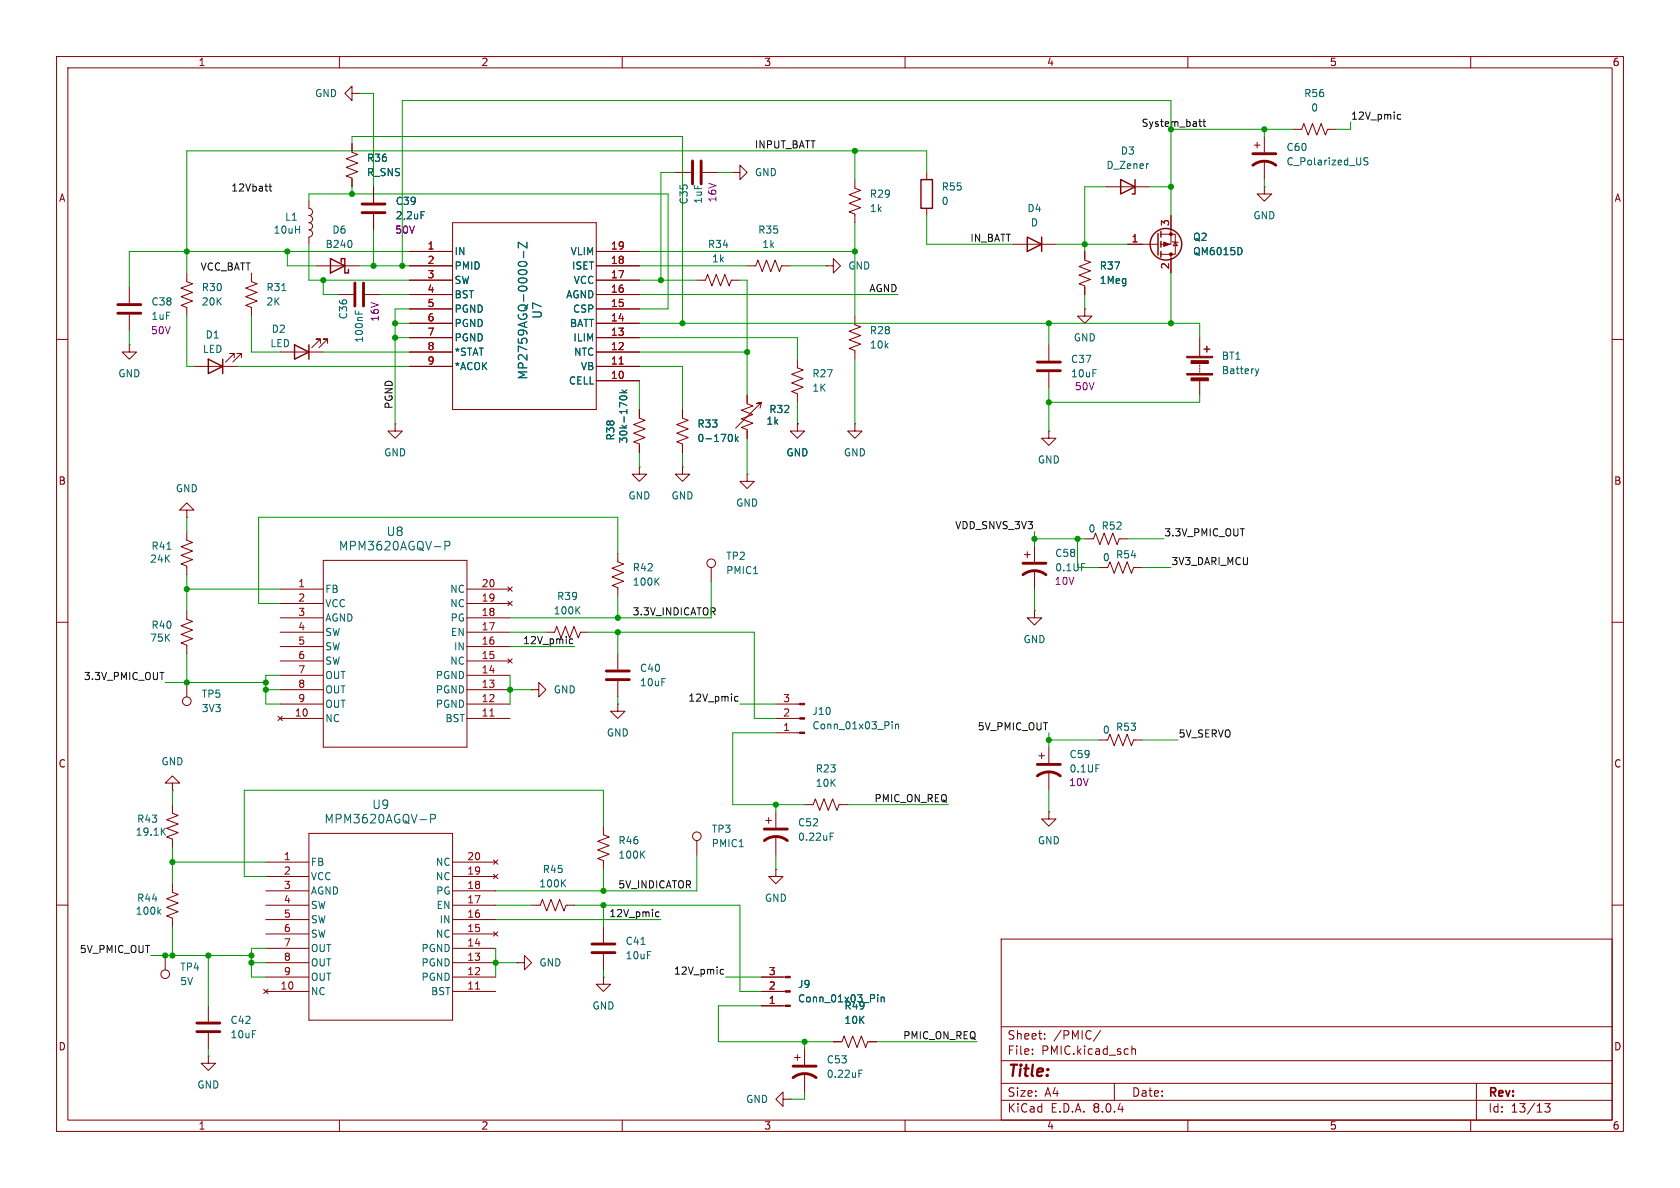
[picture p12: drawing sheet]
<svg xmlns="http://www.w3.org/2000/svg" width="297mm" height="210mm" viewBox="0 0 297 210" stroke-linecap="round" stroke-linejoin="round" font-family="sans-serif">
<g fill="none" stroke="#840000" stroke-width=".18">
<path d="M10 10h277v190h-277zM12 12h273v186h-273zM60 10v2M62.2 16.5v-1.3l-1.2 1.3 1.2 1.3v-1.3h1.3M63.5 16.5h.1M110 10v2M160 10v2M210 10v2M260 10v2M54.6 35.6v1.2a.64 .64 0 0 1 .7 .7 .64 .64 0 0 1-.7 .6 .64 .64 0 0 1 .7 .6 .64 .64 0 0 1-.7 .7 .64 .64 0 0 1 .7 .6 .64 .64 0 0 1-.7 .6M62.2 25.4v1.5l1 .4-2 .8 2 .7-2 .8 2 .8-2 .7 1 .4v1.5M66 33v2.8"/>
<path d="M66 37.8v2.8M80 39.4h25.4v33h-25.4zM119.4 30.5h2.8M124.2 30.5h2.8M129.5 30.5h1.3v-1.3l1.3 1.3-1.3 1.3v-1.3M129.5 30.5h.1M151.1 31.8v1.5l1 .4-2 .7 2 .8-2 .7 2 .8-2 .8 1 .3v1.6M163.8 30.5v1.3M163.8 36.8v1.3M195.6 33h7.6M207 38.1v5.1h-1.8M221.7 25.7h1.1"/>
<path d="M222.2 25.1v1.1M223.5 33v1.3h1.3l-1.3 1.3-1.3-1.3h1.3M223.5 33h.1M223.5 24.1v2.8M223.5 28.4v3.4M228.6 22.9h1.5l.4-1.1 .8 2.1 .7-2.1 .8 2.1 .8-2.1 .7 2.1 .4-1h1.5M10 60h2M22.9 50.8v2.8M22.9 55.6v2.8M33 48.3v1.5l1 .4-2 .7 2 .8-2 .8 2 .7-2 .8 1 .4v1.5M44.4 48.3v1.5l1.1 .4-2.1 .7 2.1 .8-2.1 .8 2.1 .7-2.1 .8 1 .4v1.5M54.6 40.6a.64 .64 0 0 1 .7 .7 .64 .64 0 0 1-.7 .6v1.3"/>
<path d="M55.9 47h7.6M59.7 52.1h2.8M64.5 52.1h2.8M72.4 49.5h7.6M72.4 47h7.6M72.4 44.5h7.6M72.4 59.7h7.6M72.4 57.2h7.6M72.4 54.6h7.6M72.4 52.1h7.6M105.4 49.5h7.6M105.4 47h7.6"/>
<path d="M105.4 44.5h7.6M105.4 59.7h7.6M105.4 57.2h7.6M105.4 54.6h7.6M105.4 52.1h7.6M123.2 49.5h1.5l.4-1 .8 2 .7-2 .8 2 .7-2 .8 2 .4-1h1.5M132.1 47h1.5l.4-1 .7 2 .8-2 .8 2 .7-2 .8 2 .4-1h1.5M146 47h1.3v-1.3l1.3 1.3-1.3 1.3v-1.3M146 47h.1M151.1 55.9v1.5l1 .4-2 .7 2 .8-2 .8 2 .7-2 .8 1 .4v1.5M179.1 43.2h7.6M191.8 54.6v1.3h1.2l-1.2 1.3-1.3-1.3h1.3"/>
<path d="M191.8 54.6h.1M191.8 44.5v1.5l1 .4-2 .7 2 .8-2 .7 2 .8-2 .8 1 .3v1.6M199.4 43.2h5.3M205.2 41.4h2.6v3.6h-2.6M207 45v3.3M207.3 42.7l.1 .1h.8l.1 .1M207.8 42.8l.4 .6h-.8zM212.1 59.7v3.3M285 60h2M22.9 61v1.2h1.2l-1.2 1.3-1.3-1.3h1.3M22.9 61h.1M34.3 64.8h7.6"/>
<path d="M41.4 63.2v-.7h-.8h.8l-1.5 1.5M42.7 63.2v-.7h-.8h.8l-1.6 1.5M49.5 62.2h7.6M56.6 60.7v-.8h-.7h.7l-1.5 1.6M57.9 60.7v-.8h-.8h.8l-1.5 1.6M69.8 74.9v1.3h1.3l-1.3 1.3-1.2-1.3h1.2M69.8 74.9h.1M72.4 64.8h7.6M72.4 62.2h7.6M105.4 67.3h7.6M105.4 64.8h7.6M105.4 62.2h7.6"/>
<path d="M113 72.4v1.5l1 .4-2 .8 2 .7-2 .8 2 .7-2 .8 1 .4v1.5M120.6 72.4v1.5l1.1 .4-2.1 .8 2.1 .7-2.1 .8 2.1 .7-2.1 .8 1 .4v1.5M132.1 69.9v1.5l1 .4-2 .7 2 .8-2 .7 2 .8-2 .8 1 .3v1.6M134.4 72.1l.2-1-1 .3 1-.3-4.6 4.6M141 63.5v1.5l1 .4-2 .8 2 .7-2 .8 2 .8-2 .7 1 .4v1.5M141 74.9v1.3h1.2l-1.2 1.3-1.3-1.3h1.3M141 74.9h.1M151.1 74.9v1.3h1.3l-1.3 1.3-1.2-1.3h1.2M151.1 74.9h.1M185.4 76.2v1.3h1.3l-1.3 1.2-1.3-1.2h1.3M185.4 76.2h.1M185.4 61v2.8"/>
<path d="M185.4 65.8v2.8M212.1 64.5v.3M212.1 65v.3M212.1 65.5v.3M212.1 67.3v2.6M33 90.2h1.3l-1.3-1.3-1.3 1.3h1.3v1.2M33 91.4h.1M33 94v1.5l1 .4-2 .7 2 .8-2 .8 2 .7-2 .8 1 .4v1.5M57.1 99.1h25.4v33h-25.4zM109.2 97.8v1.5l1 .4-2 .8 2 .7-2 .8 2 .7-2 .8 1 .4v1.5M113 82.6v1.2h1.3l-1.3 1.3-1.2-1.3h1.2M113 82.6h.1"/>
<path d="M120.6 82.6v1.2h1.3l-1.3 1.3-1.2-1.3h1.2M120.6 82.6h.1M132.1 83.8v1.3h1.2l-1.2 1.3-1.3-1.3h1.3M132.1 83.8h.1M181.1 98h1M181.6 97.5v1.1M182.9 96.5v2.8M191.8 95.3h1.5l.4-1.1 .7 2.1 .8-2.1 .8 2.1 .7-2.1 .8 2.1 .4-1h1.5M10 110h2M33 108v1.5l1 .4-2 .7 2 .8-2 .7 2 .8-2 .8 1 .3v1.6M49.5 111.8h7.6M49.5 104.1h7.6"/>
<path d="M49.5 119.4h7.6M49.5 116.8h7.6M49.5 114.3h7.6M49.5 109.2h7.6M49.5 106.7h7.6M82.5 111.8h7.7M82.5 104.1h7.7M82.5 119.4h7.7M82.5 116.8h7.7M82.5 114.3h7.7M82.5 109.2h7.7M82.5 106.7h7.7"/>
<path d="M89.8 116.5l.8 .7M89.8 106.3l.8 .8M89.8 103.8l.8 .7M90.6 116.5l-.8 .7M90.6 106.3l-.8 .8M90.6 103.8l-.8 .7M96.5 111.8h1.5l.4-1.1 .8 2.1 .7-2.1 .8 2.1 .8-2.1 .7 2.1 .4-1h1.5M109.2 115.6v2.8M125.7 100.3v2.6M182.9 108v1.2h1.2l-1.2 1.3-1.3-1.3h1.3M182.9 108h.1M182.9 100.8v3.3"/>
<path d="M194.3 100.3h1.5l.4-1 .8 2 .7-2 .8 2 .8-2 .7 2 .4-1h1.5M285 110h2M30.5 138.4h1.2l-1.2-1.2-1.3 1.2h1.3v1.3M30.5 139.7h.1M33 120.7v2.5M49.1 126.6l.8 .8M49.5 124.5h7.6M49.5 127h7.6M49.5 121.9h7.6M49.9 126.6l-.8 .8M82.5 124.5h7.7M82.5 127h7.7"/>
<path d="M82.5 121.9h7.7M94 121.9h1.2v-1.2l1.3 1.2-1.3 1.3v-1.3M94 121.9h.1M109.2 124.5v1.2h1.3l-1.3 1.3-1.3-1.3h1.3M109.2 124.5h.1M109.2 120.4v2.8M137.2 124.5h4.2M137.2 127h4.2M137.2 129.5h4.2M183.6 133.6h1.1M184.1 133.1v1M185.4 132.1v2.8"/>
<path d="M185.4 136.4v3.3M194.3 130.8h1.5l.4-1 .8 2 .7-2 .8 2 .8-2 .7 2 .4-1h1.5M10 160h2M30.5 156.2v1.5l1 .4-2 .8 2 .7-2 .8 2 .8-2 .7 1 .4v1.5M30.5 142.2v1.6l1 .3-2 .8 2 .8-2 .7 2 .8-2 .8 1 .3v1.6M47 152.4h7.6M47 157.5h7.6M47 154.9h7.6M54.6 147.3h25.4v33h-25.4zM80 152.4h7.6M80 157.5h7.6M80 154.9h7.6"/>
<path d="M87.2 154.6l.8 .7M87.2 152l.8 .8M88 154.6l-.8 .7M88 152l-.8 .8M106.7 146.1v1.5l1 .4-2 .7 2 .8-2 .7 2 .8-2 .8 1 .3v1.6M123.2 148.6v2.5M135.4 145h1M135.9 144.5v1M137.2 153.7v1.2h1.2l-1.2 1.3-1.3-1.3h1.3M137.2 153.7h.1M137.2 143.5v2.8M137.2 147.8v3.3"/>
<path d="M142.2 142.2h1.6l.3-1 .8 2.1 .8-2.1 .7 2.1 .8-2.1 .8 2.1 .3-1.1h1.6M185.4 143.5v1.3h1.3l-1.3 1.3-1.3-1.3h1.3M185.4 143.5h.1M285 160h2M29.2 168.9v2.6M36.8 177.8v2.8M46.6 174.9l.8 .7M47 172.7h7.6M47 175.3h7.6M47 160h7.6M47 170.2h7.6M47 167.6h7.6"/>
<path d="M47 165.1h7.6M47 162.6h7.6M47.4 174.9l-.8 .7M80 172.7h7.6M80 175.3h7.6M80 160h7.6M80 170.2h7.6M80 167.6h7.6M80 165.1h7.6M80 162.6h7.6M87.2 164.7l.8 .8M88 164.7l-.8 .8"/>
<path d="M91.4 170.2h1.3v-1.3l1.3 1.3-1.3 1.3v-1.3M91.4 170.2h.1M94 160h1.5l.4-1 .7 2 .8-2 .8 2 .7-2 .8 2 .4-1h1.5M106.7 172.7v1.3h1.2l-1.2 1.3-1.3-1.3h1.3M106.7 172.7h.1M106.7 163.8v2.8M106.7 168.7v2.8M134.6 172.7h4.2M134.6 175.3h4.2M134.6 177.8h4.2M177 166h108v32h-108zM36.8 186.7v1.3h1.3l-1.3 1.2-1.2-1.2h1.2"/>
<path d="M36.8 186.7h.1M36.8 182.6v2.8M60 198v2M110 198v2M138.4 194.3v-1.3l-1.2 1.3 1.2 1.3v-1.3h1.3M139.7 194.3h.1M140.5 186.9h1M141 186.4v1.1M142.2 185.4v2.8M142.2 189.7v3.3M147.3 184.2h1.5l.4-1.1 .8 2.1 .7-2.1 .8 2.1 .8-2.1 .7 2.1 .4-1h1.5M160 198v2"/>
<path d="M177 194.5h108M177 191.5h108M177 187.5h108M177 181.5h108M182.5 186.3v.1M182.5 185.5v.1M184.7 183.6v.1M184.7 182.8v.1M194.6 182.1l-1.3 2M197 191.5v3M200.1 184.9v1.5M200.1 185.5l.2-.1 .4 .1v.9"/>
<path d="M210 198v2M260 198v2M261 191.5v6.5M273.1 195.1h.9l-.5 .6 .5 .1v.7l-.3 .1h-.4l-.2-.1"/>
<circle cx="125.7" cy="99.6" r=".76"/>
<circle cx="33" cy="124" r=".76"/>
<circle cx="123.2" cy="147.8" r=".76"/>
<circle cx="29.2" cy="172.2" r=".76"/>
</g>
<g fill="none" stroke="#840000" stroke-width=".51">
<path d="M64 36.1h4.1M64 37.6h4.1M122.4 28.4v4.1M124 28.4v4.1M221.5 29.2a3.3 3.3 0 0 1 4.1 0M221.5 27.2h4.1M20.8 55.4h4.1M20.8 53.8h4.1M62.7 50v4.1M64.3 50v4.1M183.4 65.5h4.1M183.4 64h4.1"/>
<path d="M180.8 99.6h4.1M107.2 118.6h4.1M180.8 101.6a3.3 3.3 0 0 1 4.1 0M107.2 120.1h4.1M183.4 137.2a3.3 3.3 0 0 1 4.1 0M183.4 135.1h4.1M135.1 148.6a3.3 3.3 0 0 1 4.1 0M135.1 146.6h4.1M104.6 168.4h4.1M104.6 166.9h4.1M34.8 182.4h4.1M34.8 180.8h4.1"/>
<path d="M140.2 190.5a3.3 3.3 0 0 1 4.1 0M140.2 188.5h4.1"/>
</g>
<g fill="none" stroke="#006464" stroke-width=".18">
<path d="M74.4 37.4h.6M202.9 28.9h.1M241.8 27.9h-.4l-.3 .2 .1 .3 .6 .3v.3l-.2 .2-.5-.1M49.8 51.4h.7M62.1 42.6l.1 .4-.1 .6M62.8 54.9v.6M63.4 55.1v.4M91.6 46.6a.95 .95 0 0 1 1.6 0M92.6 44.4v1.2M93.2 42.8v1l-1.6-1v1M219.3 43.8l.3 .5-.3 .7M109.5 69.4h1.3"/>
<path d="M109.8 70.6l-.3-.2a.68 .68 0 0 1 .7-.4 .68 .68 0 0 1 .6 .4l-.2 .2M110 68.9l.5 .5M110.8 68.9l-.5 .4M129.2 76.8a.79 .79 0 0 1 0 1.2M130 76.8v1.2M130.1 77.6l.4 .4M130.5 77.2l-.5 .5M221.9 65.2l.3 .8M222.2 66l-.1 .4M222.5 65.2l-.3 .8M29.5 97.1h.7M78.7 96.5l.7-.1 .1-.2v-.4l-.3-.1h-.5v1.5"/>
<path d="M102 107.8l.5 .7M102.5 107.3l-.7 .7M116 102.7l.5 .7M116.5 102.2l-.7 .7M157.7 127.6v.1M157.7 128v.8M158.3 128v.8M158.3 128.1l.2-.1 .3 .1 .1 .7M28.7 146.9l.5 .7M29.2 146.4l-.7 .7M76.1 144.8l.8-.1 .1-.2-.1-.4-.2-.1h-.6v1.5M99.5 156.1l.5 .7"/>
<path d="M100 155.5l-.7 .7M113.4 151l.6 .7M114 150.4l-.7 .8M146.8 147.9h.4M146.8 147.3h.6M28 161.1l.4 .5M28.4 160.8l-.5 .5M113.3 166.9h.7M155.2 175.8v.2M155.2 176.3v.8M155.8 176.3v.8M155.8 176.4l.2-.1h.3v.8"/>
<path d="M151.8 189.8h.5M151.8 189.2h.7"/>
</g>
<g fill="#840000" stroke="#840000" stroke-width=".18">
<path d="M209.8 66h4.6v.3h-4.6z"/>
<path d="M209.8 63h4.6v.2h-4.6z"/>
<path d="M210.6 66.8h3v.5h-3z"/>
<path d="M210.6 63.8h3v.5h-3z"/>
<path d="M138.8 172.6h.9v.2h-.9z"/>
<path d="M138.8 175.1h.9v.3h-.9z"/>
<path d="M138.8 177.7h.9v.2h-.9z"/>
<path d="M141.4 124.3h.8v.3h-.8z"/>
<path d="M141.4 126.9h.8v.2h-.8z"/>
<path d="M141.4 129.4h.8v.3h-.8z"/>
<path d="M205.7 42.8l1.1 .4-1.1 .4z"/>
<circle cx="207" cy="41.4" r=".25"/>
<circle cx="207" cy="45" r=".25"/>
</g>
<g fill="none" stroke="#840000" stroke-width=".25">
<path d="M162.8 31.8h2v5h-2zM198.1 31.8l2.6 1.2-2.6 1.3zM200.7 31.8v2.5h-.5M58.4 45.7l2.6 1.3-2.6 1.3zM60.3 46.4v-.7h.7v2.6h.6v-.7M181.6 41.9l2.5 1.3-2.5 1.3zM184.1 41.9v2.6M204.7 41.3v3.8M205.2 40.9v1M205.2 42.7v1M205.2 44.5v1M36.8 63.5l2.6 1.3-2.6 1.2z"/>
<path d="M39.4 63.5v2.5M52.1 61l2.5 1.2-2.5 1.3zM54.6 61v2.5M212.9 61.7h1M213.4 61.2v1"/>
<circle cx="206.1" cy="43.2" r="2.79"/>
</g>
<path d="M109.5 64.4h.7M86.6 126.6h.7M84.1 174.8h.7" fill="none" stroke="#a90000" stroke-width=".18"/>
<g fill="none" stroke="#0f0f0f" stroke-width=".18">
<path d="M47.6 32.9h.4M47.7 32.5v1.1l.3 .2M211.9 21.5h.5M212.1 22.2l.3 .1M212.7 21.5h.4M212.8 21.1v1.1l.3 .1M247.1 21h.5M247.1 20.3h.5M100.8 113.7h.5M100.8 113h.5M130 123.9h.5M130 123.2h.5"/>
<path d="M116 162h.5M116 161.3h.5M127.4 172.1h.5M127.4 171.4h.5"/>
</g>
<g fill="none" stroke="#009600" stroke-width=".18">
<path d="M63.5 16.5h2.5v16.5M54.6 35.6v-1.3h63.5v20.3h-5.1M62.2 25.4v-1.3h58.4v33.1M62.2 33v1.3M119.4 30.5h-2.6v19M127 30.5h2.5M151.1 26.7v5.1M151.1 39.4v16.5M163.8 30.5v-3.8h-130.8v21.6M163.8 38.1v5.1h15.3M195.6 33h-3.8v11.5M203.2 33h3.8"/>
<path d="M207 22.9h21.6M207 38.1v-20.3h-135.9v29.2M223.5 22.9v1.2M223.5 31.8v1.2M238.8 21.6v1.3h-2.6M22.9 58.4v2.6M33 55.9v8.9h1.3M44.4 55.9v6.3h5.1M50.8 44.5v2.5h5.1M54.6 43.2v6.3h17.8M57.1 49.5v2.6h2.6M63.5 47h8.9"/>
<path d="M66 40.6v6.4M67.3 52.1h5.1M69.8 57.2h2.6M69.8 59.7h2.6M72.4 44.5h-49.5v6.3M72.4 54.6h-2.6v20.3M113 57.2h99.1v2.5M113 47h19.1M113 52.1h45.7M113 44.5h38.1M113 49.5h10.2M113 59.7h28v3.8"/>
<path d="M130.8 49.5h1.3v20.4M139.7 47h6.3M185.4 57.2v3.8M186.7 43.2h12.7M191.8 52.1v2.5M207 48.3v8.9M41.9 64.8h30.5M57.1 62.2h15.3M113 62.2h19.1M113 67.3v5.1M113 64.8h7.6v7.6M132.1 77.5v6.3"/>
<path d="M141 71.1v3.8M151.1 63.5v11.4M185.4 68.6v7.6M212.1 69.9v1.2h-26.7M33 91.4v2.6M109.2 97.8v-6.4h-63.5v15.3h3.8M113 80v2.6M120.6 80v2.6M182.9 95.3h8.9M182.9 94v2.5M190.5 95.3v5h3.8M199.4 95.3h6.3"/>
<path d="M33 101.6v6.4M33 115.6v5.1M33 104.1h16.5M49.5 119.4h-2.5v5.1h2.5M90.2 111.8h6.3M90.2 114.3h11.4M90.2 119.4v5.1M104.1 111.8h29.2v15.2h3.9M109.2 105.4v3.8M109.2 111.8v3.8M125.7 102.9v6.3h-35.5M182.9 104.1v3.9"/>
<path d="M201.9 100.3h5.1M29.2 120.7h17.8M30.5 139.7v2.5M47 121.9h2.5M90.2 121.9h3.8M109.2 123.2v1.3M130.8 124.5h6.4M137.2 129.5h-7.7v12.7h12.7M185.4 129.5v2.6M185.4 139.7v3.8M185.4 130.8h8.9M201.9 130.8h6.4"/>
<path d="M30.5 152.4h16.5M30.5 149.9v6.3M106.7 146.1v-6.4h-63.5v15.2h3.8M106.7 153.7v3.8M123.2 151.1v6.4h-35.6M137.2 142.2v1.3M137.2 151.1v2.6M149.9 142.2h17.7M26.7 168.9h17.7M30.5 163.8v5.1M36.8 168.9v8.9M44.4 170.2h2.6"/>
<path d="M47 167.6h-2.6v5.1h2.6M87.6 160h6.4M87.6 170.2h3.8M87.6 167.6v5.1M87.6 162.6h29.2M101.6 160h29.2v15.3h3.8M106.7 160v3.8M106.7 171.5v1.2M128.3 172.7h6.3M134.6 177.8h-7.6v6.4h20.3M36.8 185.4v1.3M142.2 184.2v1.2"/>
<path d="M142.2 193v1.3h-2.5M154.9 184.2h17.8"/>
</g>
<g fill="#009600" stroke="#009600" stroke-width=".18">
<circle cx="44.4" cy="170.2" r=".46"/>
<circle cx="29.2" cy="168.9" r=".46"/>
<circle cx="30.5" cy="168.9" r=".46"/>
<circle cx="44.4" cy="168.9" r=".46"/>
<circle cx="36.8" cy="168.9" r=".46"/>
<circle cx="30.5" cy="152.4" r=".46"/>
<circle cx="33" cy="120.7" r=".46"/>
<circle cx="33" cy="104.1" r=".46"/>
<circle cx="47" cy="121.9" r=".46"/>
<circle cx="47" cy="120.7" r=".46"/>
<circle cx="66" cy="47" r=".46"/>
<circle cx="87.6" cy="170.2" r=".46"/>
<circle cx="106.7" cy="160" r=".46"/>
<circle cx="62.2" cy="34.3" r=".46"/>
<circle cx="57.1" cy="49.5" r=".46"/>
<circle cx="33" cy="44.5" r=".46"/>
<circle cx="50.8" cy="44.5" r=".46"/>
<circle cx="151.1" cy="44.5" r=".46"/>
<circle cx="90.2" cy="121.9" r=".46"/>
<circle cx="109.2" cy="111.8" r=".46"/>
<circle cx="109.2" cy="109.2" r=".46"/>
<circle cx="185.4" cy="130.8" r=".46"/>
<circle cx="116.8" cy="49.5" r=".46"/>
<circle cx="120.6" cy="57.2" r=".46"/>
<circle cx="182.9" cy="95.3" r=".46"/>
<circle cx="190.5" cy="95.3" r=".46"/>
<circle cx="185.4" cy="57.2" r=".46"/>
<circle cx="185.4" cy="71.1" r=".46"/>
<circle cx="106.7" cy="157.5" r=".46"/>
<circle cx="142.2" cy="184.2" r=".46"/>
<circle cx="137.2" cy="142.2" r=".46"/>
<circle cx="69.8" cy="59.7" r=".46"/>
<circle cx="71.1" cy="47" r=".46"/>
<circle cx="69.8" cy="57.2" r=".46"/>
<circle cx="132.1" cy="62.2" r=".46"/>
<circle cx="151.1" cy="26.7" r=".46"/>
<circle cx="191.8" cy="43.2" r=".46"/>
<circle cx="223.5" cy="22.9" r=".46"/>
<circle cx="207" cy="57.2" r=".46"/>
<circle cx="207" cy="33" r=".46"/>
</g>
<text font-size="2.8" fill="#840000" x="178" y="190.9">Title:</text>
<g font-size="2.1" fill="#006464">
<text x="96" y="56.5" transform="rotate(-90 96 56.5)">U7</text>
<text x="93.4" y="67.2" transform="rotate(-90 93.4 67.2)">MP2759AGQ-0000-Z</text>
<text x="68.2" y="95">U8</text>
<text x="59.8" y="97.5">MPM3620AGQV-P</text>
<text x="65.7" y="143.2">U9</text>
<text x="57.3" y="145.8">MPM3620AGQV-P</text>
</g>
<g font-size="2.1" fill="#840000">
<text x="178" y="184">Sheet:</text>
<text x="186.2" y="184">/PMIC/</text>
<text x="178" y="186.7">File:</text>
<text x="184.1" y="186.7">PMIC.kicad_sch</text>
<text x="178" y="196.9">KiCad</text>
<text x="178" y="194.1">Size:</text>
<text x="184.7" y="194.1">A4</text>
<text x="185.7" y="196.9">E.D.A.</text>
<text x="193.3" y="196.9">8.0.4</text>
<text x="200" y="194.1">Date:</text>
<text x="263" y="194.3">Rev:</text>
<text x="263" y="196.9">Id:</text>
<text x="267.1" y="196.9">13/13</text>
</g>
<g font-size="1.8" fill="#840000">
<text x="35" y="11.9">1</text>
<text x="85" y="11.9">2</text>
<text x="135" y="11.9">3</text>
<text x="185" y="11.9">4</text>
<text x="235" y="11.9">5</text>
<text x="285" y="11.9">6</text>
<text x="10.3" y="35.9">A</text>
<text x="285.3" y="35.9">A</text>
<text x="10.3" y="85.9">B</text>
<text x="285.3" y="85.9">B</text>
<text x="10.3" y="135.9">C</text>
<text x="285.3" y="135.9">C</text>
<text x="10.3" y="185.9">D</text>
<text x="285.3" y="185.9">D</text>
<text x="35" y="199.9">1</text>
<text x="85" y="199.9">2</text>
<text x="135" y="199.9">3</text>
<text x="185" y="199.9">4</text>
<text x="235" y="199.9">5</text>
<text x="285" y="199.9">6</text>
</g>
<g font-size="1.8" fill="#006464">
<text x="55.6" y="17.4">GND</text>
<text x="230.5" y="17.4">R56</text>
<text x="231.7" y="19.9">0</text>
<text x="64.8" y="28.8">R36</text>
<text x="198" y="27.5">D3</text>
<text x="227.3" y="29.4">C_Polarized_US</text>
<text x="227.3" y="26.9">C60</text>
<text x="64.8" y="31.3">R_SNS</text>
<text x="133.4" y="31.3">GND</text>
<text x="153.7" y="35.2">R29</text>
<text x="166.4" y="33.9">R55</text>
<text x="195.5" y="30.1">D_Zener</text>
<text x="48.3" y="41.5">10uH</text>
<text x="50.3" y="39.2">L1</text>
<text x="58.7" y="41.5">D6</text>
<text x="69.9" y="36.4">C39</text>
<text x="69.9" y="39">2,2uF</text>
<text x="121.8" y="36.2" transform="rotate(-90 121.8 36.2)">C35</text>
<text x="124.3" y="36.1" transform="rotate(-90 124.3 36.1)">1uF</text>
<text x="133.9" y="41.5">R35</text>
<text x="153.7" y="37.7">1k</text>
<text x="166.4" y="36.4">0</text>
<text x="181.5" y="37.7">D4</text>
<text x="182.1" y="40.2">D</text>
<text x="221.5" y="39">GND</text>
<text x="57.5" y="44">B240</text>
<text x="80.3" y="45.3">IN</text>
<text x="80.3" y="47.9">PMID</text>
<text x="100.8" y="45.3">VLIM</text>
<text x="101" y="47.9">ISET</text>
<text x="125.1" y="44">R34</text>
<text x="125.8" y="46.6">1k</text>
<text x="134.7" y="44">1k</text>
<text x="149.9" y="47.9">GND</text>
<text x="194.3" y="47.9">R37</text>
<text x="210.8" y="45.3">QM6015D</text>
<text x="210.8" y="42.8">Q2</text>
<text x="35.6" y="51.7">R30</text>
<text x="47" y="51.7">R31</text>
<text x="80.3" y="50.4">SW</text>
<text x="80.3" y="52.9">BST</text>
<text x="100" y="52.9">AGND</text>
<text x="101.3" y="50.4">VCC</text>
<text x="194.3" y="50.4">1Meg</text>
<text x="26.7" y="56.7">1uF</text>
<text x="26.7" y="54.2">C38</text>
<text x="35.6" y="54.2">20K</text>
<text x="47" y="54.2">2K</text>
<text x="47.9" y="59">D2</text>
<text x="61.6" y="56.6" transform="rotate(-90 61.6 56.6)">C36</text>
<text x="80.3" y="55.5">PGND</text>
<text x="80.3" y="58">PGND</text>
<text x="100.7" y="58">BATT</text>
<text x="101.2" y="55.5">CSP</text>
<text x="153.7" y="59.3">R28</text>
<text x="35.8" y="62.6">LED</text>
<text x="36.3" y="60">D1</text>
<text x="47.7" y="61.6">LED</text>
<text x="64.4" y="60.7" transform="rotate(-90 64.4 60.7)">100nF</text>
<text x="80.3" y="60.6">PGND</text>
<text x="80.3" y="63.1">*STAT</text>
<text x="80.3" y="65.6">*ACOK</text>
<text x="101.3" y="60.6">ILIM</text>
<text x="101.4" y="63.1">NTC</text>
<text x="102.6" y="65.6">VB</text>
<text x="153.7" y="61.8">10k</text>
<text x="189.2" y="64.4">C37</text>
<text x="189.7" y="60.6">GND</text>
<text x="215.9" y="63.8">BT1</text>
<text x="20.8" y="66.9">GND</text>
<text x="100.5" y="68.2">CELL</text>
<text x="143.5" y="69.4">1K</text>
<text x="143.5" y="66.9">R27</text>
<text x="189.2" y="66.9">10uF</text>
<text x="215.9" y="66.3">Battery</text>
<text x="108.8" y="78" transform="rotate(-90 108.8 78)">R38</text>
<text x="123.2" y="75.8">R33</text>
<text x="135.4" y="75.3">1k</text>
<text x="135.9" y="73.2">R32</text>
<text x="67.8" y="80.9">GND</text>
<text x="111.1" y="78.5" transform="rotate(-90 111.1 78.5)">30k-170k</text>
<text x="123.2" y="78.3">0-170k</text>
<text x="138.9" y="80.9">GND</text>
<text x="149.1" y="80.9">GND</text>
<text x="183.4" y="82.1">GND</text>
<text x="31" y="87.2">GND</text>
<text x="111" y="88.5">GND</text>
<text x="118.6" y="88.5">GND</text>
<text x="130" y="89.8">GND</text>
<text x="192.3" y="94.3">0</text>
<text x="194.6" y="93.8">R52</text>
<text x="26.4" y="99.7">24K</text>
<text x="26.7" y="97.4">R41</text>
<text x="111.8" y="101.2">R42</text>
<text x="128.3" y="99.2">TP2</text>
<text x="128.3" y="101.7">PMIC1</text>
<text x="186.4" y="101.2">0.1UF</text>
<text x="186.4" y="98.7">C58</text>
<text x="194.9" y="99.4">0</text>
<text x="197.2" y="98.9">R54</text>
<text x="57.4" y="105">FB</text>
<text x="57.4" y="107.5">VCC</text>
<text x="79.5" y="107.5">NC</text>
<text x="79.5" y="105">NC</text>
<text x="98.4" y="106.3">R39</text>
<text x="111.8" y="103.7">100K</text>
<text x="26.4" y="113.6">75K</text>
<text x="26.7" y="111.4">R40</text>
<text x="57.4" y="110.1">AGND</text>
<text x="57.4" y="112.6">SW</text>
<text x="79.6" y="110.1">PG</text>
<text x="79.6" y="112.6">EN</text>
<text x="97.8" y="108.8">100K</text>
<text x="180.8" y="113.9">GND</text>
<text x="57.4" y="115.2">SW</text>
<text x="57.4" y="117.7">SW</text>
<text x="79.5" y="117.7">NC</text>
<text x="80.2" y="115.2">IN</text>
<text x="113" y="119">C40</text>
<text x="35.6" y="123.5">TP5</text>
<text x="57.4" y="120.2">OUT</text>
<text x="57.4" y="122.8">OUT</text>
<text x="57.4" y="125.3">OUT</text>
<text x="77" y="125.3">PGND</text>
<text x="77" y="122.8">PGND</text>
<text x="77" y="120.2">PGND</text>
<text x="97.8" y="122.8">GND</text>
<text x="113" y="121.5">10uF</text>
<text x="35.6" y="126.1">3V3</text>
<text x="57.4" y="127.9">NC</text>
<text x="78.6" y="127.9">BST</text>
<text x="107.2" y="130.4">GND</text>
<text x="143.5" y="129.1">Conn_01x03_Pin</text>
<text x="143.5" y="126.6">J10</text>
<text x="194.9" y="129.9">0</text>
<text x="197.2" y="129.4">R53</text>
<text x="28.4" y="135.5">GND</text>
<text x="144.1" y="136.8">R23</text>
<text x="189" y="136.8">0.1UF</text>
<text x="189" y="134.2">C59</text>
<text x="144.1" y="139.3">10K</text>
<text x="23.9" y="147.9">19.1K</text>
<text x="24.1" y="145.6">R43</text>
<text x="109.2" y="149.5">R46</text>
<text x="125.7" y="147.4">TP3</text>
<text x="125.7" y="150">PMIC1</text>
<text x="141" y="148.8">0.22uF</text>
<text x="141" y="146.3">C52</text>
<text x="183.4" y="149.5">GND</text>
<text x="54.9" y="153.3">FB</text>
<text x="54.9" y="155.8">VCC</text>
<text x="77" y="155.8">NC</text>
<text x="77" y="153.3">NC</text>
<text x="95.8" y="154.5">R45</text>
<text x="109.2" y="152">100K</text>
<text x="23.9" y="161.9">100k</text>
<text x="24.1" y="159.6">R44</text>
<text x="54.9" y="158.3">AGND</text>
<text x="54.9" y="160.9">SW</text>
<text x="77" y="158.3">PG</text>
<text x="77.1" y="160.9">EN</text>
<text x="95.2" y="157.1">100K</text>
<text x="135.1" y="159.6">GND</text>
<text x="54.9" y="163.4">SW</text>
<text x="54.9" y="166">SW</text>
<text x="77" y="166">NC</text>
<text x="77.6" y="163.4">IN</text>
<text x="110.5" y="167.2">C41</text>
<text x="31.8" y="171.8">TP4</text>
<text x="54.9" y="168.5">OUT</text>
<text x="54.9" y="171">OUT</text>
<text x="54.9" y="173.6">OUT</text>
<text x="74.4" y="173.6">PGND</text>
<text x="74.4" y="171">PGND</text>
<text x="74.4" y="168.5">PGND</text>
<text x="95.3" y="171">GND</text>
<text x="110.5" y="169.8">10uF</text>
<text x="31.8" y="174.3">5V</text>
<text x="54.9" y="176.1">NC</text>
<text x="76.1" y="176.1">BST</text>
<text x="104.6" y="178.7">GND</text>
<text x="141" y="174.9">J9</text>
<text x="141" y="177.4">Conn_01x03_Pin</text>
<text x="149.2" y="178.7">R49</text>
<text x="40.6" y="181.2">C42</text>
<text x="40.6" y="183.7">10uF</text>
<text x="149.2" y="181.2">10K</text>
<text x="146.1" y="190.7">0.22uF</text>
<text x="146.1" y="188.2">C53</text>
<text x="34.8" y="192.6">GND</text>
<text x="131.8" y="195.2">GND</text>
</g>
<text font-size="1.8" fill="#009600" x="201.7" y="22.5">System_batt</text>
<g font-size="1.8" fill="#0f0f0f">
<text x="238.8" y="21.2">12V_pmic</text>
<text x="133.3" y="26.3">INPUT_BATT</text>
<text x="40.8" y="33.9">12Vbatt</text>
<text x="35.4" y="47.9">VCC_BATT</text>
<text x="171.4" y="42.8">IN_BATT</text>
<text x="153.6" y="51.7">AGND</text>
<text x="69.5" y="72.4" transform="rotate(-90 69.5 72.4)">PGND</text>
<text x="168.8" y="93.6">VDD_SNVS_3V3</text>
<text x="205.7" y="94.9">3.3V_PMIC_OUT</text>
<text x="207" y="100">3V3_DARI_MCU</text>
<text x="92.4" y="114">12V_pmic</text>
<text x="111.8" y="108.9">3.3V_INDICATOR</text>
<text x="14.7" y="120.3">3.3V_PMIC_OUT</text>
<text x="121.6" y="124.1">12V_pmic</text>
<text x="172.8" y="129.2">5V_PMIC_OUT</text>
<text x="208.3" y="130.5">5V_SERVO</text>
<text x="154.5" y="141.9">PMIC_ON_REQ</text>
<text x="109.2" y="157.1">5V_INDICATOR</text>
<text x="107.6" y="162.2">12V_pmic</text>
<text x="14" y="168.6">5V_PMIC_OUT</text>
<text x="119.1" y="172.4">12V_pmic</text>
<text x="159.6" y="183.8">PMIC_ON_REQ</text>
</g>
<g font-size="1.8" fill="#840084">
<text x="126.8" y="35.9" transform="rotate(-90 126.8 35.9)">16V</text>
<text x="69.8" y="41.5">50V</text>
<text x="26.6" y="59.3">50V</text>
<text x="67.2" y="57" transform="rotate(-90 67.2 57)">16V</text>
<text x="189.9" y="69.2">50V</text>
<text x="186.4" y="103.6">10V</text>
<text x="188.9" y="139.2">10V</text>
</g>
<g font-size="1.8" fill="#a90000">
<text x="206.8" y="40.1" transform="rotate(-90 206.8 40.1)">3</text>
<text x="75.5" y="44.2">1</text>
<text x="75.5" y="46.7">2</text>
<text x="107.9" y="46.7">18</text>
<text x="107.9" y="44.2">19</text>
<text x="200" y="42.9">1</text>
<text x="206.8" y="47.7" transform="rotate(-90 206.8 47.7)">2</text>
<text x="75.5" y="49.3">3</text>
<text x="75.5" y="51.8">4</text>
<text x="107.9" y="51.8">16</text>
<text x="107.9" y="49.3">17</text>
<text x="75.5" y="54.4">5</text>
<text x="75.5" y="56.9">6</text>
<text x="75.5" y="59.4">7</text>
<text x="107.9" y="59.4">13</text>
<text x="107.9" y="56.9">14</text>
<text x="107.9" y="54.4">15</text>
<text x="75.5" y="62">8</text>
<text x="75.5" y="64.5">9</text>
<text x="107.9" y="64.5">11</text>
<text x="107.9" y="62">12</text>
<text x="107.9" y="67.1">10</text>
<text x="52.6" y="103.9">1</text>
<text x="52.6" y="106.4">2</text>
<text x="85" y="106.4">19</text>
<text x="85" y="103.9">20</text>
<text x="52.6" y="109">3</text>
<text x="52.6" y="111.5">4</text>
<text x="85" y="111.5">17</text>
<text x="85" y="109">18</text>
<text x="52.6" y="114">5</text>
<text x="52.6" y="116.6">6</text>
<text x="52.6" y="119.1">7</text>
<text x="85" y="119.1">14</text>
<text x="85" y="116.6">15</text>
<text x="85" y="114">16</text>
<text x="52.6" y="121.7">8</text>
<text x="52.6" y="124.2">9</text>
<text x="85" y="124.2">12</text>
<text x="85" y="121.7">13</text>
<text x="138.4" y="124.2">3</text>
<text x="52" y="126.7">10</text>
<text x="85" y="126.7">11</text>
<text x="138.4" y="129.3">1</text>
<text x="138.4" y="126.7">2</text>
<text x="50.1" y="152.1">1</text>
<text x="50.1" y="154.7">2</text>
<text x="82.5" y="154.7">19</text>
<text x="82.5" y="152.1">20</text>
<text x="50.1" y="157.2">3</text>
<text x="50.1" y="159.8">4</text>
<text x="82.5" y="159.8">17</text>
<text x="82.5" y="157.2">18</text>
<text x="50.1" y="162.3">5</text>
<text x="50.1" y="164.8">6</text>
<text x="50.1" y="167.4">7</text>
<text x="82.5" y="167.4">14</text>
<text x="82.5" y="164.8">15</text>
<text x="82.5" y="162.3">16</text>
<text x="50.1" y="169.9">8</text>
<text x="50.1" y="172.5">9</text>
<text x="82.5" y="172.5">12</text>
<text x="82.5" y="169.9">13</text>
<text x="135.8" y="172.5">3</text>
<text x="49.5" y="175">10</text>
<text x="82.5" y="175">11</text>
<text x="135.8" y="177.5">1</text>
<text x="135.8" y="175">2</text>
</g>
</svg>
